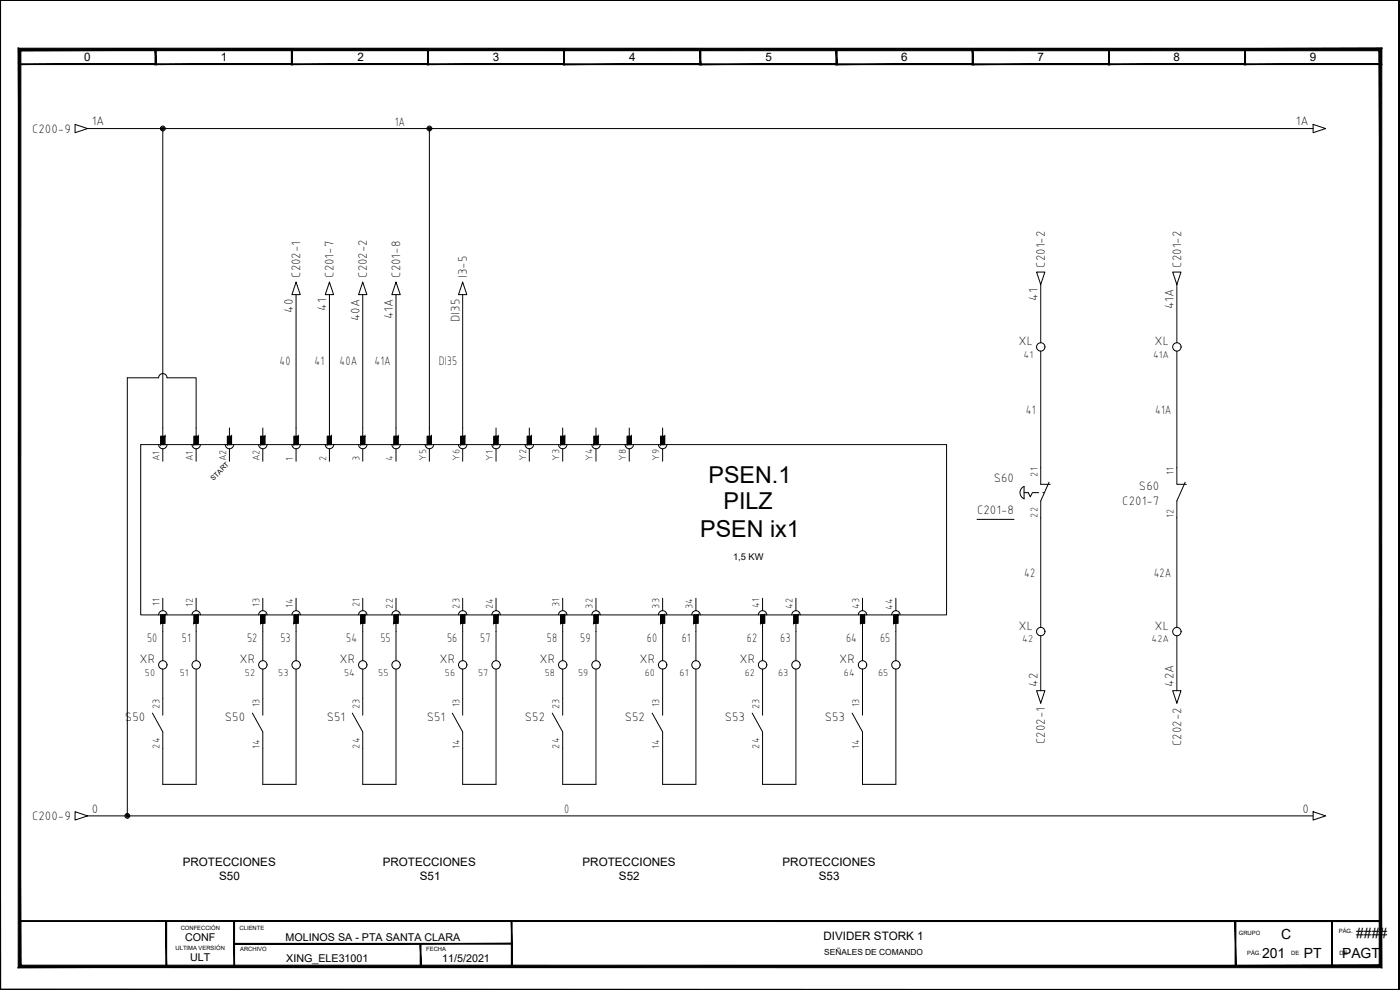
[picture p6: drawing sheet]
<svg xmlns="http://www.w3.org/2000/svg" width="420mm" height="297mm" viewBox="0 0 420 297" stroke-linecap="round" stroke-linejoin="round" font-family="sans-serif">
<g fill="#000" stroke="#000" stroke-width=".3">
<path d="M0 .1h419.9zM0 .1h419.9z"/>
<path d="M5.7 19.4h41.1l-.2-.3zM5.9 19.1h40.7l-40.9 .3zM5.7 14.7v4.7l.2-.3zM5.7 14.7l.2 .3v4.1zM5.7 14.7l.2 .3 40.9-.3zM5.9 15l40.9-.3-.2 .3zM46.8 14.7l-.2 .3 .2 4.4zM46.6 15l.2 4.4-.2-.3z"/>
<path d="M46.6 19.4h41.1l-.2-.3zM46.6 19.4l.2-.3h40.7zM46.6 14.7v4.7l.2-.3zM46.6 14.7l.2 .3v4.1zM46.6 14.7l.2 .3 40.9-.3zM46.8 15l40.9-.3-.2 .3zM87.7 14.7l-.2 .3 .2 4.4zM87.5 15l.2 4.4-.2-.3z"/>
<path d="M87.5 19.4h41.1l-.2-.3zM87.7 19.1h40.7l-40.9 .3zM87.5 14.7v4.7l.2-.3zM87.5 14.7l.2 .3v4.1zM87.5 14.7l.2 .3 40.9-.3zM87.7 15l40.9-.3-.2 .3zM128.6 14.7l-.2 .3 .2 4.4zM128.4 15l.2 4.4-.2-.3z"/>
<path d="M128.3 19.4h41.1l-.2-.3zM128.5 19.1h40.7l-40.9 .3zM128.3 14.7v4.7l.2-.3zM128.3 14.7l.2 .3v4.1zM128.3 14.7l.2 .3 40.9-.3zM128.5 15l40.9-.3-.2 .3zM169.4 14.7l-.2 .3 .2 4.4zM169.2 15l.2 4.4-.2-.3z"/>
<path d="M169.2 19.4h41.1l-.2-.2zM169.2 19.4l.2-.2h40.7zM169.2 14.7v4.7l.2-.2zM169.2 14.7l.2 .3v4.2zM169.2 14.7l.2 .3 40.9-.3zM169.4 15l40.9-.3-.2 .3zM210.3 14.7l-.2 .3 .2 4.4zM210.1 15l.2 4.4-.2-.2z"/>
<path d="M210 19.4h41.2l-.3-.2zM210.3 19.2h40.6l-40.9 .2zM210 14.7v4.7l.3-.2zM210 14.7l.3 .3v4.2zM210 14.7l.3 .3 40.9-.3zM210.3 15l40.9-.3-.3 .3zM251.2 14.7l-.3 .3 .3 4.4zM250.9 15l.3 4.4-.3-.2z"/>
<path d="M250.9 19.4h41.2l-.3-.2zM250.9 19.4l.3-.2h40.6zM250.9 14.7v4.7l.3-.2zM250.9 14.7l.3 .3v4.2zM250.9 14.7l.3 .3 40.9-.3zM251.2 15l40.9-.3-.3 .3zM292.1 14.7l-.3 .3 .3 4.4zM291.8 15l.3 4.4-.3-.2z"/>
<path d="M291.8 19.4h41.1l-.2-.2zM291.8 19.4l.2-.2h40.7zM291.8 14.7v4.7l.2-.2zM291.8 14.7l.2 .3v4.2zM291.8 14.7l.2 .3 40.9-.3zM292 15l40.9-.3-.2 .3zM332.9 14.7l-.2 .3 .2 4.4zM332.7 15l.2 4.4-.2-.2z"/>
<path d="M332.7 19.4h41.1l-.2-.3zM332.9 19.1h40.7l-40.9 .3zM332.7 14.7v4.7l.2-.3zM332.7 14.7l.2 .3v4.1zM332.7 14.7l.2 .3 40.9-.3zM332.9 15l40.9-.3-.2 .3zM373.8 14.7l-.2 .3 .2 4.4zM373.6 15l.2 4.4-.2-.3z"/>
<path d="M373.5 19.4h41.1l-.2-.3zM373.5 19.4l.2-.3h40.7zM373.5 14.7v4.7l.2-.3zM373.5 14.7l.2 .3v4.1zM373.5 14.7l.2 .3 40.9-.3zM373.7 15l40.9-.3-.2 .3zM414.6 14.7l-.2 .3 .2 4.4zM414.4 15l.2 4.4-.2-.3z"/>
<path d="M419.9 .1v296.7zM419.9 .1l.1 296.8zM419.9 .1l.1 296.8z"/>
<path d="M48.2 130.9h1.3l-1.3 2.5zM49.5 130.9l-1.3 2.5h1.3z"/>
<path d="M58.2 130.9h1.3l-1.3 2.5zM59.5 130.9l-1.3 2.5h1.3z"/>
<path d="M68.2 130.9h1.3l-1.3 2.5zM69.5 130.9l-1.3 2.5h1.3z"/>
<path d="M78.2 130.9h1.3l-1.3 2.5zM79.5 130.9l-1.3 2.5h1.3z"/>
<path d="M88.2 130.9h1.3l-1.3 2.5zM89.5 130.9l-1.3 2.5h1.3z"/>
<path d="M98.2 130.9h1.3l-1.3 2.5zM99.5 130.9l-1.3 2.5h1.3z"/>
<path d="M108.2 130.9h1.3l-1.3 2.5zM109.5 130.9l-1.3 2.5h1.3z"/>
<path d="M118.2 130.9h1.3l-1.3 2.5zM119.5 130.9l-1.3 2.5h1.3z"/>
<path d="M128.2 130.9h1.3l-1.3 2.5zM129.5 130.9l-1.3 2.5h1.3z"/>
<path d="M138.2 130.9h1.3l-1.3 2.5zM139.5 130.9l-1.3 2.5h1.3z"/>
<path d="M148.2 130.9h1.3l-1.3 2.5zM149.5 130.9l-1.3 2.5h1.3z"/>
<path d="M158.2 130.9h1.3l-1.3 2.5zM159.5 130.9l-1.3 2.5h1.3z"/>
<path d="M168.2 130.9h1.3l-1.3 2.5zM169.5 130.9l-1.3 2.5h1.3z"/>
<path d="M178.2 130.9h1.3l-1.3 2.5zM179.5 130.9l-1.3 2.5h1.3z"/>
<path d="M188.2 130.9h1.3l-1.3 2.5zM189.5 130.9l-1.3 2.5h1.3z"/>
<path d="M198.2 130.9h1.3l-1.3 2.5zM199.5 130.9l-1.3 2.5h1.3z"/>
<path d="M49.5 184.5v2.5h-1.3zM48.2 184.5v2.5l1.3-2.5z"/>
<path d="M59.5 184.5v2.5h-1.3zM58.2 184.5v2.5l1.3-2.5z"/>
<path d="M79.5 184.5v2.5h-1.3zM78.2 184.5v2.5l1.3-2.5z"/>
<path d="M89.5 184.5v2.5h-1.3zM88.2 184.5v2.5l1.3-2.5z"/>
<path d="M109.5 184.5v2.5h-1.3zM108.2 184.5v2.5l1.3-2.5z"/>
<path d="M119.5 184.5v2.5h-1.3zM118.2 184.5v2.5l1.3-2.5z"/>
<path d="M139.5 184.5v2.5h-1.3zM138.2 184.5v2.5l1.3-2.5z"/>
<path d="M149.5 184.5v2.5h-1.3zM148.2 184.5v2.5l1.3-2.5z"/>
<path d="M169.5 184.5v2.5h-1.3zM168.2 184.5v2.5l1.3-2.5z"/>
<path d="M179.5 184.5v2.5h-1.3zM178.2 184.5v2.5l1.3-2.5z"/>
<path d="M199.5 184.5v2.5h-1.3zM198.2 184.5v2.5l1.3-2.5z"/>
<path d="M209.5 184.5v2.5h-1.3zM208.2 184.5v2.5l1.3-2.5z"/>
<path d="M229.5 184.5v2.5h-1.3zM228.2 184.5v2.5l1.3-2.5z"/>
<path d="M239.5 184.5v2.5h-1.3zM238.2 184.5v2.5l1.3-2.5z"/>
<path d="M259.5 184.5v2.5h-1.3zM258.2 184.5v2.5l1.3-2.5z"/>
<path d="M269.5 184.5v2.5h-1.3zM268.2 184.5v2.5l1.3-2.5z"/>
<path d="M5.8 276.3v.2l408.5-.2zM5.8 276.5l408.5-.2v.2z"/>
<path d="M0 .1v296.9l.2-.2zM0 .1h.2v296.7z"/>
<path d="M5.5 290.3l408.4-.7h-407.7zM5.5 290.3l408.4-.7 .8 .8zM413.9 15.2v274.4l.8 .8zM413.9 15.2l.8-.7v275.9zM6.3 15.2h407.6l.8-.7zM5.5 14.5h409.2l-408.4 .7zM5.5 14.5l.7 275.1 .1-274.4zM5.5 14.5l.7 275.1-.7 .7z"/>
<path d="M49.8 276.4v13.6h.2zM49.8 276.4h.2v13.6z"/>
<path d="M70.2 276.4v13.6h.2zM70.2 276.4h.2v13.6z"/>
<path d="M70.3 283v.3l83.3-.3zM70.3 283.3l83.3-.3v.3z"/>
<path d="M126.1 283.2v6.8h.2zM126.1 283.2h.2v6.8z"/>
<path d="M153.5 276.4v13.7h.2zM153.5 276.4h.2v13.7z"/>
<path d="M370.7 276.4v13.6h.2zM370.7 276.4h.2v13.6z"/>
<path d="M399.7 276.4v13.6h.2zM399.7 276.4h.2v13.6z"/>
<path d="M.2 296.8l419.8 .1zM.2 296.8l419.8 .1-420 .1zM0 297l420-.1zM0 297h420z"/>
</g>
<g fill="none" stroke="#000" stroke-width=".3">
<path d="M0 .1v296.9h420M22.5 37.3l3.8 1.3-3.8 1.2zM26.3 38.6h367.8M48.9 38.6v92.3M128.9 38.6v92.3M394.1 37.3l3.7 1.3-3.7 1.2zM88.9 84.7l1.2 3.7h-2.5zM88.9 88.4v42.5M98.9 84.7l1.2 3.7h-2.5zM98.9 88.4v42.5M108.9 84.7l1.2 3.7h-2.5zM108.9 88.4v42.5"/>
<path d="M118.9 84.7l1.2 3.7h-2.5zM118.9 88.4v42.5M138.9 84.7l1.2 3.7h-2.5zM138.9 88.4v42.5M311.1 81.6h2.5l-1.3 3.8zM312.3 85.4v17.5M351.9 81.6h2.5l-1.2 3.8zM353.2 85.4v17.5M312.3 105.4v39.9h2.9M353.2 105.4v39.9h2.8M42.2 133.4h241.9v51.1h-241.9zM47.6 133.4a1.26 1.26 0 0 0 1.3 1.2 1.26 1.26 0 0 0 1.2-1.2"/>
<path d="M48.2 130.9h1.3v2.5h-1.3zM48.9 134.6v3.8M57.6 133.4a1.26 1.26 0 0 0 1.3 1.2 1.26 1.26 0 0 0 1.2-1.2M58.2 130.9h1.3v2.5h-1.3zM58.9 130.9v-17.5h-8.8a1.26 1.26 0 0 0-1.2-1.3 1.26 1.26 0 0 0-1.3 1.2l-9.4 .1v131.4M58.9 134.6v3.8M67.6 133.4a1.26 1.26 0 0 0 1.3 1.2 1.26 1.26 0 0 0 1.2-1.2M68.2 130.9h1.3v2.5h-1.3zM68.9 128.4v2.5M68.9 134.6v3.8M77.6 133.4a1.26 1.26 0 0 0 1.3 1.2 1.26 1.26 0 0 0 1.2-1.2M78.2 130.9h1.3v2.5h-1.3z"/>
<path d="M78.9 128.4v2.5M78.9 134.6v3.8M87.6 133.4a1.26 1.26 0 0 0 1.3 1.2 1.26 1.26 0 0 0 1.2-1.2M88.2 130.9h1.3v2.5h-1.3zM88.9 134.6v3.8M97.6 133.4a1.26 1.26 0 0 0 1.3 1.2 1.26 1.26 0 0 0 1.2-1.2M98.2 130.9h1.3v2.5h-1.3zM98.9 134.6v3.8M107.6 133.4a1.26 1.26 0 0 0 1.3 1.2 1.26 1.26 0 0 0 1.2-1.2M108.2 130.9h1.3v2.5h-1.3zM108.9 134.6v3.8M117.6 133.4a1.26 1.26 0 0 0 1.3 1.2 1.26 1.26 0 0 0 1.2-1.2"/>
<path d="M118.2 130.9h1.3v2.5h-1.3zM118.9 134.6v3.8M127.6 133.4a1.26 1.26 0 0 0 1.3 1.2 1.26 1.26 0 0 0 1.2-1.2M128.2 130.9h1.3v2.5h-1.3zM128.9 134.6v3.8M137.6 133.4a1.26 1.26 0 0 0 1.3 1.2 1.26 1.26 0 0 0 1.2-1.2M138.2 130.9h1.3v2.5h-1.3zM138.9 134.6v3.8M147.6 133.4a1.26 1.26 0 0 0 1.3 1.2 1.26 1.26 0 0 0 1.2-1.2M148.2 130.9h1.3v2.5h-1.3zM148.9 128.4v2.5M148.9 134.6v3.8"/>
<path d="M157.6 133.4a1.26 1.26 0 0 0 1.3 1.2 1.26 1.26 0 0 0 1.2-1.2M158.2 130.9h1.3v2.5h-1.3zM158.9 128.4v2.5M158.9 134.6v3.8M167.6 133.4a1.26 1.26 0 0 0 1.3 1.2 1.26 1.26 0 0 0 1.2-1.2M168.2 130.9h1.3v2.5h-1.3zM168.9 128.4v2.5M168.9 134.6v3.8M177.6 133.4a1.26 1.26 0 0 0 1.3 1.2 1.26 1.26 0 0 0 1.2-1.2M178.2 130.9h1.3v2.5h-1.3zM178.9 128.4v2.5M178.9 134.6v3.8"/>
<path d="M187.6 133.4a1.26 1.26 0 0 0 1.3 1.2 1.26 1.26 0 0 0 1.2-1.2M188.2 130.9h1.3v2.5h-1.3zM188.8 128.4v2.5M188.8 134.6v3.8M197.6 133.4a1.26 1.26 0 0 0 1.3 1.2 1.26 1.26 0 0 0 1.2-1.2M198.2 130.9h1.3v2.5h-1.3zM198.9 128.4v2.5M198.9 134.6v3.8M293.2 155.8h11.1M307.3 147.8h1.3l.6 1.3 .6-1.3h1.9M307.3 146v3.7M307.4 145.9a2.02 2.02 0 0 0-1.3 1.9 2.02 2.02 0 0 0 1.3 1.9"/>
<path d="M313 147.8h.5M314.8 144.7l-2.5 5.6v38M355.7 144.7l-2.5 5.6v38M48.9 179.5v3.7M58.9 179.5v3.7M78.9 179.5v3.7M88.9 179.5v3.7M108.9 179.5v3.7M118.9 179.5v3.7M138.9 179.5v3.7M148.9 179.5v3.7M168.9 179.5v3.7"/>
<path d="M178.9 179.5v3.7M198.9 179.5v3.7M208.9 179.5v3.7M228.9 179.5v3.7M238.9 179.5v3.7M258.8 179.5v3.7M268.9 179.5v3.7M47.6 184.5a1.26 1.26 0 0 1 1.3-1.3 1.26 1.26 0 0 1 1.2 1.3M48.2 184.5h1.3v2.5h-1.3zM48.9 187v11.3M57.6 184.5a1.26 1.26 0 0 1 1.3-1.3 1.26 1.26 0 0 1 1.2 1.3M58.2 184.5h1.3v2.5h-1.3z"/>
<path d="M58.9 187v11.3M77.6 184.5a1.26 1.26 0 0 1 1.3-1.3 1.26 1.26 0 0 1 1.2 1.3M78.2 184.5h1.3v2.5h-1.3zM78.9 187v11.3M87.6 184.5a1.26 1.26 0 0 1 1.3-1.3 1.26 1.26 0 0 1 1.2 1.3M88.2 184.5h1.3v2.5h-1.3zM88.9 187v11.3M107.6 184.5a1.26 1.26 0 0 1 1.3-1.3 1.26 1.26 0 0 1 1.2 1.3M108.2 184.5h1.3v2.5h-1.3zM108.9 187v11.3M117.6 184.5a1.26 1.26 0 0 1 1.3-1.3 1.26 1.26 0 0 1 1.2 1.3M118.2 184.5h1.3v2.5h-1.3z"/>
<path d="M118.9 187v11.3M137.6 184.5a1.26 1.26 0 0 1 1.3-1.3 1.26 1.26 0 0 1 1.2 1.3M138.2 184.5h1.3v2.5h-1.3zM138.9 187v11.3M147.6 184.5a1.26 1.26 0 0 1 1.3-1.3 1.26 1.26 0 0 1 1.2 1.3M148.2 184.5h1.3v2.5h-1.3zM148.9 187v11.3M167.6 184.5a1.26 1.26 0 0 1 1.3-1.3 1.26 1.26 0 0 1 1.2 1.3M168.2 184.5h1.3v2.5h-1.3zM168.9 187v11.3M177.6 184.5a1.26 1.26 0 0 1 1.3-1.3 1.26 1.26 0 0 1 1.2 1.3M178.2 184.5h1.3v2.5h-1.3z"/>
<path d="M178.9 187v11.3M197.6 184.5a1.26 1.26 0 0 1 1.3-1.3 1.26 1.26 0 0 1 1.2 1.3M198.2 184.5h1.3v2.5h-1.3zM198.9 187v11.3M207.6 184.5a1.26 1.26 0 0 1 1.3-1.3 1.26 1.26 0 0 1 1.2 1.3M208.2 184.5h1.3v2.5h-1.3zM208.9 187v11.3M227.6 184.5a1.26 1.26 0 0 1 1.3-1.3 1.26 1.26 0 0 1 1.2 1.3M228.2 184.5h1.3v2.5h-1.3zM228.9 187v11.3M237.6 184.5a1.26 1.26 0 0 1 1.3-1.3 1.26 1.26 0 0 1 1.2 1.3M238.2 184.5h1.3v2.5h-1.3z"/>
<path d="M238.9 187v11.3M257.6 184.5a1.26 1.26 0 0 1 1.3-1.3 1.26 1.26 0 0 1 1.2 1.3M258.2 184.5h1.3v2.5h-1.3zM258.8 187v11.3M267.6 184.5a1.26 1.26 0 0 1 1.3-1.3 1.26 1.26 0 0 1 1.2 1.3M268.2 184.5h1.3v2.5h-1.3zM268.9 187v11.3M312.3 190.8v16.4M353.2 190.8v16.4M48.9 200.8v13.8M58.9 200.8v34.5h-10v-15.7l-3.2-5.6M78.9 200.8v13.8"/>
<path d="M88.9 200.8v34.5h-10v-15.7l-3.2-5.6M108.9 200.8v13.8M118.9 200.8v34.5h-10v-15.7l-3.2-5.6M138.9 200.8v13.8M148.9 200.8v34.5h-10v-15.7l-3.2-5.6M168.9 200.8v13.8M178.9 200.8v34.5h-10v-15.7l-3.2-5.6M198.9 200.8v13.8M208.9 200.8v34.5h-10v-15.7l-3.2-5.6M228.9 200.8v13.8M238.9 200.8v34.5h-10v-15.7l-3.2-5.6M258.8 200.8v13.8"/>
<path d="M268.9 200.8v34.5h-10.1v-15.7l-3.1-5.6M311.1 207.2h2.5l-1.3 3.8zM351.9 207.2h2.5l-1.2 3.8zM22.5 243.6l3.8 1.2-3.8 1.2zM26.3 244.8h367.8M394.1 243.6l3.7 1.2-3.7 1.2zM5.8 276.4h44.1v13.6h-44.1z"/>
<circle cx="48.9" cy="38.6" r=".73"/>
<circle cx="48.9" cy="38.6" r=".46"/>
<circle cx="48.9" cy="38.6" r=".22"/>
<circle cx="128.9" cy="38.6" r=".73"/>
<circle cx="128.9" cy="38.6" r=".46"/>
<circle cx="128.9" cy="38.6" r=".22"/>
<circle cx="312.3" cy="104.1" r="1.26"/>
<circle cx="353.2" cy="104.1" r="1.26"/>
<circle cx="48.9" cy="199.5" r="1.26"/>
<circle cx="58.9" cy="199.5" r="1.26"/>
<circle cx="78.9" cy="199.5" r="1.26"/>
<circle cx="88.9" cy="199.5" r="1.26"/>
<circle cx="108.9" cy="199.5" r="1.26"/>
<circle cx="118.9" cy="199.5" r="1.26"/>
<circle cx="138.9" cy="199.5" r="1.26"/>
<circle cx="148.9" cy="199.5" r="1.26"/>
<circle cx="168.9" cy="199.5" r="1.26"/>
<circle cx="178.9" cy="199.5" r="1.26"/>
<circle cx="198.9" cy="199.5" r="1.26"/>
<circle cx="208.9" cy="199.5" r="1.26"/>
<circle cx="228.9" cy="199.5" r="1.26"/>
<circle cx="238.9" cy="199.5" r="1.26"/>
<circle cx="258.9" cy="199.5" r="1.26"/>
<circle cx="268.9" cy="199.5" r="1.26"/>
<circle cx="312.3" cy="189.5" r="1.26"/>
<circle cx="353.2" cy="189.5" r="1.26"/>
<circle cx="38.2" cy="244.8" r=".73"/>
<circle cx="38.2" cy="244.8" r=".46"/>
<circle cx="38.2" cy="244.8" r=".22"/>
</g>
<g font-size="7">
<text x="212.7" y="145">PSEN.1</text>
<text x="217.1" y="152.7">PILZ</text>
<text x="210.1" y="161.1">PSEN ix1</text>
</g>
<g font-size="4.2">
<text x="384.5" y="281.6">C</text>
<text x="407" y="281.3">####</text>
<text x="378.8" y="287.5">201</text>
<text x="391.3" y="287.5">PT</text>
<text x="402.8" y="287.5">PAGT</text>
</g>
<g font-size="3.9">
<text x="9.6" y="39.8">C200-9</text>
<text x="27.5" y="37.6">1A</text>
<text x="118.5" y="37.8">1A</text>
<text x="388.9" y="37.6">1A</text>
<text x="90.1" y="83.4" transform="rotate(-90 90.1 83.4)">C202-1</text>
<text x="100.1" y="83.4" transform="rotate(-90 100.1 83.4)">C201-7</text>
<text x="110.1" y="83.4" transform="rotate(-90 110.1 83.4)">C202-2</text>
<text x="120.1" y="83.4" transform="rotate(-90 120.1 83.4)">C201-8</text>
<text x="140.1" y="83.4" transform="rotate(-90 140.1 83.4)">I3-5</text>
<text x="313.6" y="80.4" transform="rotate(-90 313.6 80.4)">C201-2</text>
<text x="354.4" y="80.4" transform="rotate(-90 354.4 80.4)">C201-2</text>
<text x="87.9" y="93.8" transform="rotate(-90 87.9 93.8)">40</text>
<text x="97.9" y="93.3" transform="rotate(-90 97.9 93.3)">41</text>
<text x="117.9" y="95.8" transform="rotate(-90 117.9 95.8)">41A</text>
<text x="311.3" y="90.2" transform="rotate(-90 311.3 90.2)">41</text>
<text x="352.2" y="92.7" transform="rotate(-90 352.2 92.7)">41A</text>
<text x="107.9" y="96.3" transform="rotate(-90 107.9 96.3)">40A</text>
<text x="137.9" y="96.6" transform="rotate(-90 137.9 96.6)">DI35</text>
<text x="305.6" y="103.6">XL</text>
<text x="346.5" y="103.6">XL</text>
<text x="83.9" y="109.7">40</text>
<text x="94.4" y="109.7">41</text>
<text x="101.9" y="109.7">40A</text>
<text x="112.4" y="109.7">41A</text>
<text x="131.7" y="109.7">DI35</text>
<text x="307.8" y="124.1">41</text>
<text x="346.7" y="124.1">41A</text>
<text x="298.2" y="144.6">S60</text>
<text x="341.8" y="147.1">S60</text>
<text x="293.2" y="154.2">C201-8</text>
<text x="336.8" y="151.6">C201-7</text>
<text x="307.4" y="173">42</text>
<text x="346.2" y="173">42A</text>
<text x="305.6" y="189">XL</text>
<text x="346.5" y="189">XL</text>
<text x="44.2" y="192.6">50</text>
<text x="54.6" y="192.6">51</text>
<text x="74.1" y="192.6">52</text>
<text x="84.2" y="192.6">53</text>
<text x="103.9" y="192.6">54</text>
<text x="114.2" y="192.6">55</text>
<text x="134.2" y="192.6">56</text>
<text x="144.1" y="192.6">57</text>
<text x="164.1" y="192.6">58</text>
<text x="174.1" y="192.6">59</text>
<text x="194.1" y="192.6">60</text>
<text x="204.6" y="192.6">61</text>
<text x="224.2" y="192.6">62</text>
<text x="234.1" y="192.6">63</text>
<text x="253.9" y="192.6">64</text>
<text x="264.1" y="192.6">65</text>
<text x="41.9" y="199">XR</text>
<text x="71.9" y="199">XR</text>
<text x="101.9" y="199">XR</text>
<text x="131.9" y="199">XR</text>
<text x="161.9" y="199">XR</text>
<text x="191.9" y="199">XR</text>
<text x="221.9" y="199">XR</text>
<text x="251.9" y="199">XR</text>
<text x="311.3" y="206" transform="rotate(-90 311.3 206)">42</text>
<text x="352.2" y="206" transform="rotate(-90 352.2 206)">42A</text>
<text x="37.5" y="216.4">S50</text>
<text x="67.5" y="216.4">S50</text>
<text x="98.1" y="216.4">S51</text>
<text x="128.1" y="216.4">S51</text>
<text x="157.5" y="216.4">S52</text>
<text x="187.5" y="216.4">S52</text>
<text x="217.5" y="216.4">S53</text>
<text x="247.5" y="216.4">S53</text>
<text x="313.6" y="223.3" transform="rotate(-90 313.6 223.3)">C202-1</text>
<text x="354.4" y="223.9" transform="rotate(-90 354.4 223.9)">C202-2</text>
<text x="27.5" y="243.8">0</text>
<text x="169.4" y="244">0</text>
<text x="390.9" y="243.8">0</text>
<text x="9.6" y="246">C200-9</text>
</g>
<g font-size="3.5">
<text x="25.3" y="18.4">0</text>
<text x="66.3" y="18.4">1</text>
<text x="107.3" y="18.4">2</text>
<text x="147.9" y="18.4">3</text>
<text x="188.8" y="18.4">4</text>
<text x="229.7" y="18.4">5</text>
<text x="270.5" y="18.4">6</text>
<text x="311.4" y="18.4">7</text>
<text x="352.2" y="18.4">8</text>
<text x="393.1" y="18.4">9</text>
<text x="54.8" y="259.8">PROTECCIONES</text>
<text x="114.9" y="259.8">PROTECCIONES</text>
<text x="174.8" y="259.8">PROTECCIONES</text>
<text x="234.8" y="259.8">PROTECCIONES</text>
<text x="65.8" y="264">S50</text>
<text x="126" y="264">S51</text>
<text x="185.8" y="264">S52</text>
<text x="245.7" y="264">S53</text>
<text x="247.1" y="282.1">DIVIDER STORK 1</text>
</g>
<g font-size="3.2">
<text x="55.5" y="282.3">CONF</text>
<text x="85.7" y="282.3">MOLINOS SA - PTA SANTA CLARA</text>
<text x="57" y="288.3">ULT</text>
<text x="85.9" y="288.6">XING_ELE31001</text>
<text x="132.7" y="288.6">11/5/2021</text>
</g>
<g font-size="3.1">
<text x="307.2" y="107.4">41</text>
<text x="346" y="107.4">41A</text>
<text x="47.9" y="138.4" transform="rotate(-90 47.9 138.4)">A1</text>
<text x="57.9" y="138.4" transform="rotate(-90 57.9 138.4)">A1</text>
<text x="67.9" y="138.4" transform="rotate(-90 67.9 138.4)">A2</text>
<text x="77.9" y="138.4" transform="rotate(-90 77.9 138.4)">A2</text>
<text x="87.9" y="138.4" transform="rotate(-90 87.9 138.4)">1</text>
<text x="97.9" y="138.4" transform="rotate(-90 97.9 138.4)">2</text>
<text x="107.9" y="138.4" transform="rotate(-90 107.9 138.4)">3</text>
<text x="117.9" y="138.4" transform="rotate(-90 117.9 138.4)">4</text>
<text x="127.9" y="138.4" transform="rotate(-90 127.9 138.4)">Y5</text>
<text x="137.9" y="138.4" transform="rotate(-90 137.9 138.4)">Y6</text>
<text x="147.9" y="138.4" transform="rotate(-90 147.9 138.4)">Y1</text>
<text x="157.9" y="138.4" transform="rotate(-90 157.9 138.4)">Y2</text>
<text x="167.9" y="138.4" transform="rotate(-90 167.9 138.4)">Y3</text>
<text x="177.9" y="138.4" transform="rotate(-90 177.9 138.4)">Y4</text>
<text x="187.9" y="138.4" transform="rotate(-90 187.9 138.4)">Y8</text>
<text x="197.9" y="138.4" transform="rotate(-90 197.9 138.4)">Y9</text>
<text x="311.3" y="143" transform="rotate(-90 311.3 143)">21</text>
<text x="352.2" y="142.5" transform="rotate(-90 352.2 142.5)">11</text>
<text x="311.3" y="155.3" transform="rotate(-90 311.3 155.3)">22</text>
<text x="352.2" y="155.3" transform="rotate(-90 352.2 155.3)">12</text>
<text x="47.9" y="181.7" transform="rotate(-90 47.9 181.7)">11</text>
<text x="57.9" y="182.2" transform="rotate(-90 57.9 182.2)">12</text>
<text x="77.9" y="182.2" transform="rotate(-90 77.9 182.2)">13</text>
<text x="87.9" y="182.4" transform="rotate(-90 87.9 182.4)">14</text>
<text x="107.9" y="182.2" transform="rotate(-90 107.9 182.2)">21</text>
<text x="117.9" y="182.6" transform="rotate(-90 117.9 182.6)">22</text>
<text x="137.9" y="182.6" transform="rotate(-90 137.9 182.6)">23</text>
<text x="147.9" y="182.8" transform="rotate(-90 147.9 182.8)">24</text>
<text x="167.9" y="182.2" transform="rotate(-90 167.9 182.2)">31</text>
<text x="177.9" y="182.6" transform="rotate(-90 177.9 182.6)">32</text>
<text x="197.9" y="182.6" transform="rotate(-90 197.9 182.6)">33</text>
<text x="207.9" y="182.8" transform="rotate(-90 207.9 182.8)">34</text>
<text x="227.9" y="182.4" transform="rotate(-90 227.9 182.4)">41</text>
<text x="237.8" y="182.8" transform="rotate(-90 237.8 182.8)">42</text>
<text x="257.9" y="182.8" transform="rotate(-90 257.9 182.8)">43</text>
<text x="267.9" y="183.1" transform="rotate(-90 267.9 183.1)">44</text>
<text x="306.7" y="192.8">42</text>
<text x="345.6" y="192.8">42A</text>
<text x="43.5" y="202.7">50</text>
<text x="54" y="202.7">51</text>
<text x="73.5" y="202.7">52</text>
<text x="83.5" y="202.7">53</text>
<text x="103.3" y="202.7">54</text>
<text x="113.5" y="202.7">55</text>
<text x="133.5" y="202.7">56</text>
<text x="143.5" y="202.7">57</text>
<text x="163.5" y="202.7">58</text>
<text x="173.5" y="202.7">59</text>
<text x="193.5" y="202.7">60</text>
<text x="203.9" y="202.7">61</text>
<text x="223.5" y="202.7">62</text>
<text x="233.5" y="202.7">63</text>
<text x="253.3" y="202.7">64</text>
<text x="263.5" y="202.7">65</text>
<text x="47.9" y="212.7" transform="rotate(-90 47.9 212.7)">23</text>
<text x="77.9" y="212.3" transform="rotate(-90 77.9 212.3)">13</text>
<text x="107.9" y="212.7" transform="rotate(-90 107.9 212.7)">23</text>
<text x="137.9" y="212.3" transform="rotate(-90 137.9 212.3)">13</text>
<text x="167.9" y="212.7" transform="rotate(-90 167.9 212.7)">23</text>
<text x="197.9" y="212.3" transform="rotate(-90 197.9 212.3)">13</text>
<text x="227.9" y="212.7" transform="rotate(-90 227.9 212.7)">23</text>
<text x="257.9" y="212.3" transform="rotate(-90 257.9 212.3)">13</text>
<text x="47.9" y="224.6" transform="rotate(-90 47.9 224.6)">24</text>
<text x="77.9" y="224.6" transform="rotate(-90 77.9 224.6)">14</text>
<text x="107.9" y="224.6" transform="rotate(-90 107.9 224.6)">24</text>
<text x="137.9" y="224.6" transform="rotate(-90 137.9 224.6)">14</text>
<text x="167.9" y="224.6" transform="rotate(-90 167.9 224.6)">24</text>
<text x="197.9" y="224.6" transform="rotate(-90 197.9 224.6)">14</text>
<text x="227.9" y="224.6" transform="rotate(-90 227.9 224.6)">24</text>
<text x="257.9" y="224.6" transform="rotate(-90 257.9 224.6)">14</text>
</g>
<text font-size="2.8" x="220" y="168.1">1,5 KW</text>
<text font-size="2.5" x="247.4" y="286.6">SEÑALES DE COMANDO</text>
<text font-size="2.1" x="64.1" y="144.3" transform="rotate(-45 64.1 144.3)">START</text>
<g font-size="1.8">
<text x="54.2" y="279">CONFECCIÓN</text>
<text x="71.9" y="279">CLIENTE</text>
<text x="371.8" y="280.6">GRUPO</text>
<text x="401.8" y="279.8">PÁG.</text>
<text x="52.7" y="285">ULTIMA VERSIÓN</text>
<text x="72.1" y="285.3">ARCHIVO</text>
<text x="127.9" y="285.3">FECHA</text>
<text x="374.3" y="286.6">PÁG.</text>
<text x="387.5" y="286.6">DE</text>
<text x="402" y="286.6">DE</text>
</g>
</svg>
